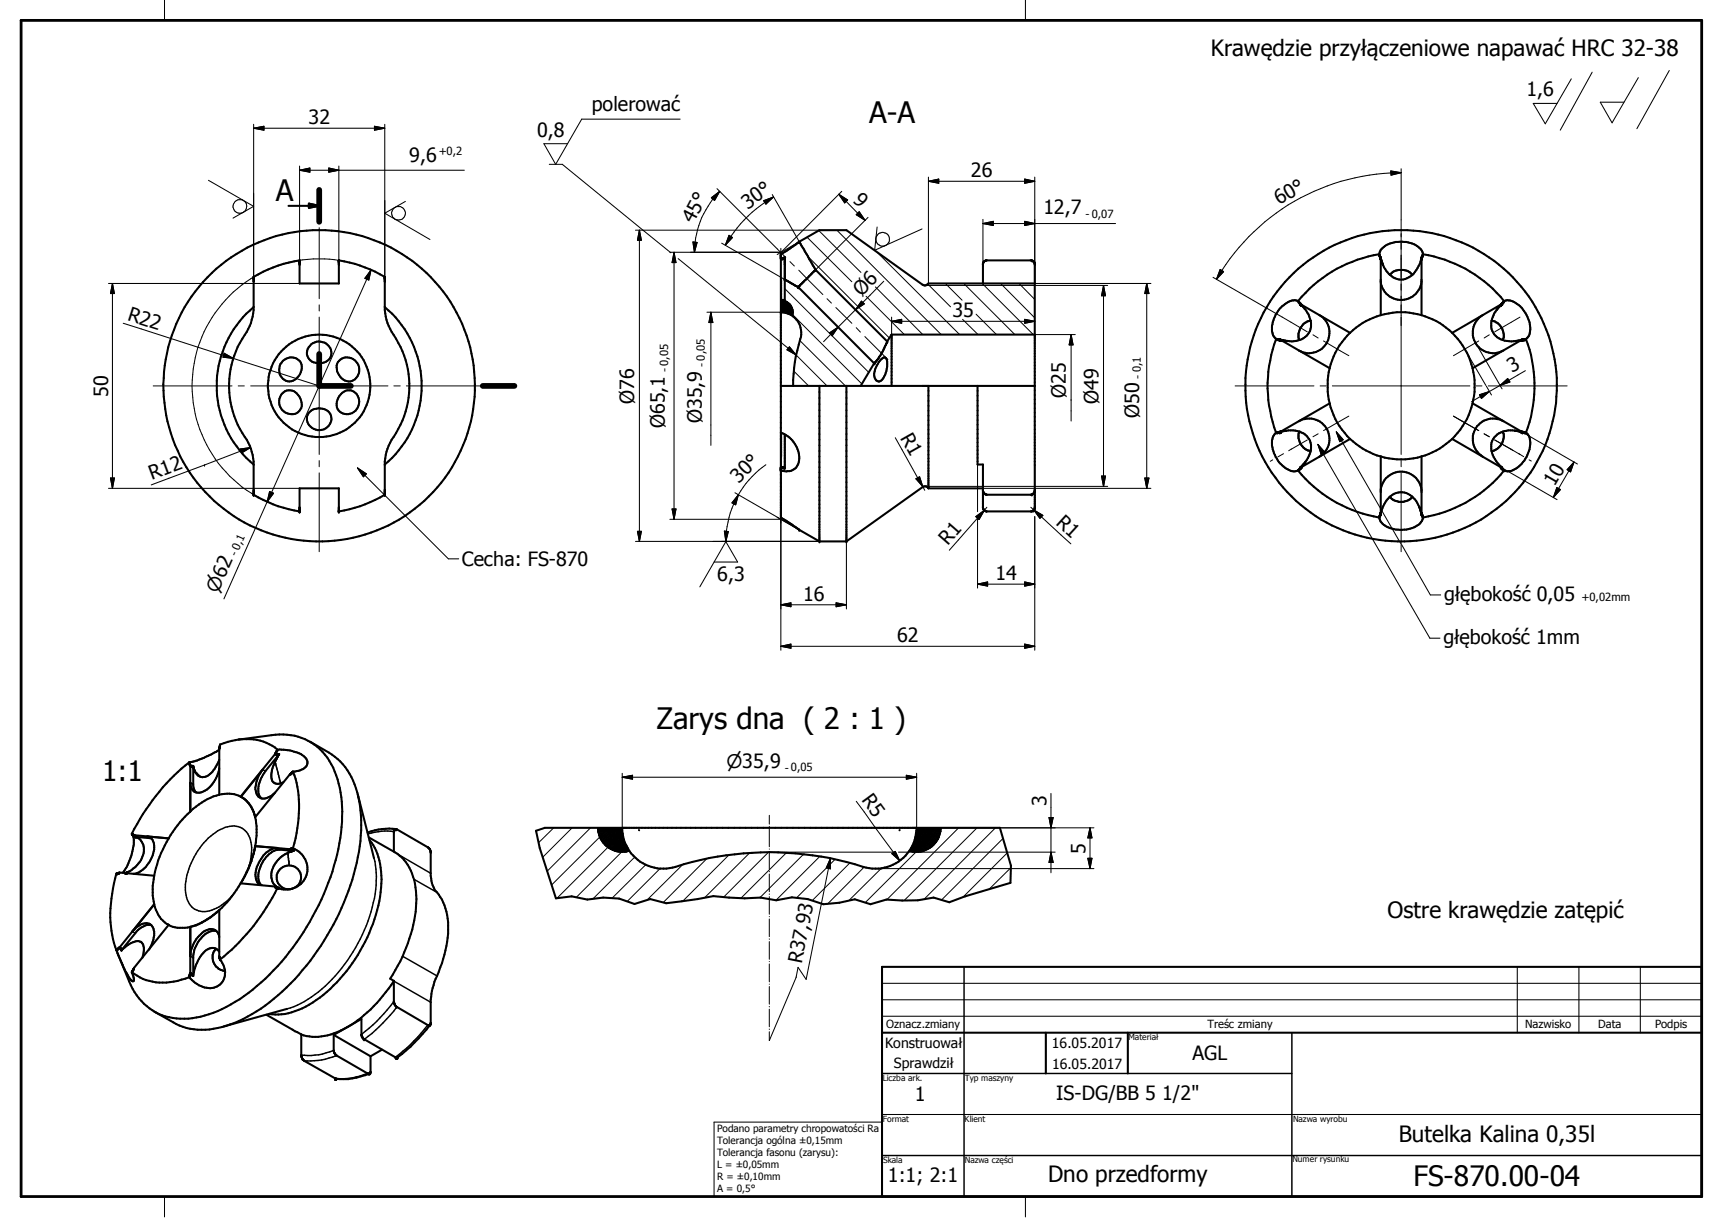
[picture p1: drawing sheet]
<svg xmlns="http://www.w3.org/2000/svg" width="297mm" height="210mm" viewBox="0 0 297 210" stroke-linecap="round" stroke-linejoin="round" font-family="sans-serif">
<g fill="none" stroke="#000" stroke-width=".35">
<path d="M49.7 35.5h5.3M53.3 35.1l1.7 .4-1.7 .3zM43.7 47.7a22.7 22.7 0 0 1 7.9-2.8v4h6.8v-4a22.5 22.5 0 0 1 7.9 2.8v5.7a9.1 9.1 0 0 0 2 5 15.6 15.6 0 0 1-.8 17.4l-.9 2.1-.3 1.6v5.8a22.4 22.4 0 0 1-7.9 2.8v-3.9h-6.8v3.9a20.9 20.9 0 0 1-7.9-2.8v-5.8a9.2 9.2 0 0 0-1.9-4.9 15.7 15.7 0 0 1 .7-17.4l.8-1.5 .4-2.3zM43.7 52.9a17.6 17.6 0 0 0 0 27.2M53.6 59.4a2.06 2.06 0 0 1 2.6-.2 2.06 2.06 0 0 1 .7 2.5 2.37 2.37 0 0 1-3.8-.1 1.8 1.8 0 0 1 .5-2.2zM66.3 52.9a17.6 17.6 0 0 1 0 27.2M134.7 48.2l-.1 5.6a3.6 3.6 0 0 1 3.4 4.6l-.5 2a22.4 22.4 0 0 0-.8 6.1M135.3 48.2l2.3 1.3M135.3 44.3v7.4h-.6M135.3 44.4l-.7 .2M137.6 49.5l13.1 13.1M137.8 41.7l3.5-2h4.6l13.3 9.4a.65 .65 0 0 0 .9-.2h18.3"/>
<path d="M137.8 41.7l2.8 4.8M137.8 41.7l-3.2 2.1v45.4l3.1 2.1 3.6 2M140.6 46.5l12.3 12.3M140.6 46.5l-3 3M152.9 58.8l-1.1 2.4-1.1 1.4M153.7 57.7h24.7M153.7 57.7l-.8 1.1M153.7 57.7v8.8M169.5 48.9v-3.5l.2-.4 .3-.1h7.9l.4 .3 .1 42.4-.4 .5h-8l-.5-.4v-7.6h-1v-13.6M169.8 45h.1M220 58.4l.8 .2 8.4 4.9M220 58.4a22.7 22.7 0 0 0 0 16.2"/>
<path d="M220.7 58.5v.1M223.8 51.9l.5 .5M223.8 51.9a2.17 2.17 0 0 0-2.5 .7 5 5 0 0 0-1.8 5.2l.5 .6M224.2 52.4l.1 .1M226 55.3l-.2-.4a5.6 5.6 0 0 0-1.7-2.5l8.6 5M226 55.3a2.24 2.24 0 0 0-1.7 1l-.4 1.1v.8l.1 .4M226 55.3a3 3 0 0 1-3.3 3.5l-1.3-.1-.8-.2M227.4 54.3a3.5 3.5 0 0 1 1.3 4.8 3.5 3.5 0 0 1-4.8 1.3M232.7 57.4a12.6 12.6 0 0 0-3.5 12.1M237.8 43.8l.2 .8M237.8 43.8v-.2a3 3 0 0 1 2.8-1.9 4.9 4.9 0 0 1 4.4 1.4l.3 .7M237.8 43.8a22.5 22.5 0 0 0-14 8.1"/>
<path d="M238 48.6a3.5 3.5 0 0 0 3.6 3.1 3.5 3.5 0 0 0 3.5-3.1M238 54.3a11.9 11.9 0 0 1 7.1 0M238 54.3a12.1 12.1 0 0 0-5.3 3.1M238 44.3v10M238 44.5l.1 .3a5 5 0 0 0 1.3 2.4 2.87 2.87 0 0 0 4.8-.7l.6-1 .3-1.2v10M239.6 47.4a2.05 2.05 0 0 1 1.5-.9l1.4 .2 .5 .2 .5 .5M245.1 54.3l.6 .2a11.7 11.7 0 0 1 4.7 2.9M245.2 44.1l-.1 .5M245.2 44.1h.1M245.3 43.8l-.1 .3M245.3 43.8a22.8 22.8 0 0 1 14 8.1M250.4 57.4a13 13 0 0 1 3.5 6.1"/>
<path d="M255.6 54.3a3.5 3.5 0 0 0-1.2 4.8 3.5 3.5 0 0 0 4.8 1.3M257.1 55.3a2.51 2.51 0 0 1 2 3.3M258.7 52.5l-8.3 4.9M258.9 52.4l-.2 .1M258.9 52.3l-.1 .1M259.3 51.9l-1.2 1.4a4 4 0 0 0-.8 3.7 3.8 3.8 0 0 0 4.4 1.7l.8-.2-.2 .1M259.3 51.9l.4-.1a3.8 3.8 0 0 1 3.4 2.4 4.5 4.5 0 0 1 .5 3.6l-.5 .6M263.1 58.4l-.8 .2-8.4 4.9M263.1 58.4a22.7 22.7 0 0 1 0 16.2M48.6 67.9a1.88 1.88 0 0 1 3.2 .8 1.82 1.82 0 0 1-.4 2.4 1.82 1.82 0 0 1-2.5-.2 2.12 2.12 0 0 1-.3-3zM48.8 62.2a1.89 1.89 0 0 1 2.7-.1 1.89 1.89 0 0 1 0 2.7 1.81 1.81 0 0 1-2.2 .8 1.81 1.81 0 0 1-1.1-2.1 1.7 1.7 0 0 1 .6-1.3zM53.4 71a2.45 2.45 0 0 1 3.5 .3 2.06 2.06 0 0 1-1.8 2.8 2.06 2.06 0 0 1-2.1-2.6z"/>
<path d="M58.2 62.4a2.08 2.08 0 0 1 3.4 .2 2.08 2.08 0 0 1-1.2 3.1 2.43 2.43 0 0 1-2.2-3.3zM58.8 67.9a1.82 1.82 0 0 1 2.3-.3 1.82 1.82 0 0 1 .7 2.3 1.93 1.93 0 0 1-1.9 1.5 1.93 1.93 0 0 1-1.9-1.6l.2-1zM134.6 66.5h43.8M134.6 75.6h.1M134.6 74.6a4.4 4.4 0 0 1 2.9 5.6 2.3 2.3 0 0 1-2.9 .9M134.7 74.6v4.1M135.3 74.9v5.7l-.7-.1M141.3 66.5v26.8M145.9 66.5v26.8M150.7 62.6l-2.3 3.9M151.8 62l.3-.2a.52 .52 0 0 1 .6-.1 .52 .52 0 0 1 .2 .6 3.8 3.8 0 0 1-1.1 3.4h-.2a1.21 1.21 0 0 1-.8-1.7l.4-1zM160.1 66.5v17.7"/>
<path d="M220 74.6l-.5 .6a4.9 4.9 0 0 0 1 4.5 3.7 3.7 0 0 0 2.9 1.5l.4-.1M220.4 74.5h.1M220.8 74.4l-.2 .1a4.7 4.7 0 0 1 4.7 .6 3.3 3.3 0 0 1 0 4.1l-1.2 1.4h.1M220.8 74.4l-.8 .2M223.9 72.6a3.5 3.5 0 0 1 4.8 1.3 3.5 3.5 0 0 1-1.3 4.8M224 74.4l-.1 .4v.8a2.69 2.69 0 0 0 2.1 2.1M229.2 69.5a12.2 12.2 0 0 0 3.5 6.1M229.2 69.5l-8.4 4.9M232.7 75.6a12.5 12.5 0 0 0 5.3 3.1M232.7 75.6l-8.4 4.9M238 78.7v9.9a4.4 4.4 0 0 1 3-3.7 3.5 3.5 0 0 1 3.8 2.6l.3 1.1M238 78.7a11.9 11.9 0 0 0 7.1 0"/>
<path d="M245.1 78.7v9.9M250.4 75.6l8.4 4.9 .5 .6M250.4 75.6l-.6 .5a12 12 0 0 1-4.7 2.6M253.9 69.5a12.3 12.3 0 0 1-3.5 6.1M253.9 63.5a12.3 12.3 0 0 1 0 6M253.9 69.5l8.4 4.9M259.1 74.4a2.55 2.55 0 0 1-1.2 3.1l-.8 .2M259.2 72.6a3.5 3.5 0 0 0-4.8 1.3 3.5 3.5 0 0 0 1.2 4.8M262.3 74.4l.2 .1M263.1 74.6a1.85 1.85 0 0 1 .7 1.9 5.2 5.2 0 0 1-3.5 4.7h-.4l-.6-.1M263.1 74.6l-1.6-.3a4.1 4.1 0 0 0-3.9 1.1 3.5 3.5 0 0 0 .5 4.4l.9 .8M141.3 93.3h4.6"/>
<path d="M160.1 84.2h9.4M160.1 84.2a.65 .65 0 0 0-1.1-.3l-13.1 9.4M169.5 84.7l.3 .4 .3 .2h7.7l.3-.2 .3-.4M169.9 88.1h.1M223.8 81.1a23.1 23.1 0 0 0 14 8.1M224.3 80.6h-.1M224.3 80.5l-.1 .1M224.3 80.5l-.5 .6M237.8 89.2a2.48 2.48 0 0 0 1.8 1.8 5.5 5.5 0 0 0 4.9-.5l.6-.8 .2-.5M238 88.4l-.2 .8M238 84.5a3.5 3.5 0 0 1 3.6-3.2 3.5 3.5 0 0 1 3.5 3.2M239.6 85.6a2.42 2.42 0 0 0 1.5 .9h.9l.4-.1a1.88 1.88 0 0 0 1.1-.8"/>
<path d="M245.1 88.4l.2 .8M258.8 80.5l.1 .1M259.3 81.1a23.1 23.1 0 0 1-14 8.1M32.6 131.4l.2 .5v8M32.6 131.4a37 37 0 0 0-9.9 12.3M32.8 139.9a20.8 20.8 0 0 0-6.2 11M32.8 132h.5v3.4l.2 .8 .3 .4M33.6 132.8v.1M37.8 136.9a10.8 10.8 0 0 0-5 3M37.8 136.9a5.3 5.3 0 0 1 3.7 .4M37.8 132.4a5.3 5.3 0 0 1-3.2 4.2 1.43 1.43 0 0 1-1.8-1.7M37.8 130.9a4.9 4.9 0 0 1-2.5 3 1.78 1.78 0 0 1-1.9-1.5l-.1-.2"/>
<path d="M37.8 129.2l-1.7 .9a12.3 12.3 0 0 1-3.5 1.3M41.1 127.5l5.7-.8a9.7 9.7 0 0 1 11.2 6.9 24.2 24.2 0 0 1 .1 13.7 44 44 0 0 1-15.3 23.8 21.1 21.1 0 0 1-10.3 4.5 9.8 9.8 0 0 1-10.2-6.5l-2-4.8M41.5 137.3l.8 .5 .6 .6M41.5 137.3l3.8-4.7a4.9 4.9 0 0 0-1.1 4 1.28 1.28 0 0 0 .8 1M41.6 137.4l.4 .2M42.2 137.8l1.1 1.3M43 138.7l.7 1.2M43.6 139.5l.1 .4M43.7 139.9a10.7 10.7 0 0 1 .3 5.9M43.7 139.9l.3 .9M47.4 136.6a3 3 0 0 1-2.4 1M47.5 129.9l-6 7.4"/>
<path d="M47.5 129.9l.6 .1M47.8 129.2l-.3 .7M47.8 129.2a9 9 0 0 0-9.2-1.1l-.7 .2-.1 .6v8M47.8 129.2h.8a6.8 6.8 0 0 1 3.8 1.1 1.26 1.26 0 0 1 .6 1.3 1.26 1.26 0 0 1-1 1l-.5 .2-1 .2M47.9 130.3h.1M48.1 130l-.4 .8a5.9 5.9 0 0 0-.8 3.6 1.25 1.25 0 0 0 1.9 .4M48.1 130l-2.3 2.9a5.2 5.2 0 0 0-1.1 4.1l.3 .6M50.5 133l-.5 .4-6 7.4M50.5 133a20.4 20.4 0 0 1 .3 12.3l-.3 .9M53.4 127.8l3.3 1.9a11.5 11.5 0 0 1 5.2 8.4 26.2 26.2 0 0 1-.4 10.6 42.9 42.9 0 0 1-16.5 25.1 18.2 18.2 0 0 1-10.9 3.7l-1.9-.3-1.3-.5-4.3-2.4M61.7 136.9l2.8 11M22.7 143.7l.7 .5"/>
<path d="M22.7 143.7l.2 .3a6.4 6.4 0 0 1-.5 4.1l-.5 1.3-.8 1M23.1 143.9l6 .6M23.4 144.2a2.53 2.53 0 0 1 1 3.8 5.3 5.3 0 0 1-2.4 2.3l-.4 .2M23.4 144.2l2.7 .3M25.4 144.1a1.46 1.46 0 0 1 1.2 1.7 5.2 5.2 0 0 1-3.3 4.8h-.3M26.1 159.4a2.65 2.65 0 0 1 .2 2.9l-.6 1.4M26.1 159.4a3.1 3.1 0 0 0-2.8 1.4l-2.3 2.9M26.6 155.8a5.2 5.2 0 0 0 2.5 3.6M26.6 150.9a11 11 0 0 0 0 4.9M26.6 155.9l-3.8 4.6 .8-.7a1.98 1.98 0 0 1 2.5-.4M26.6 150.9l-6-.5-.5 .1a21.8 21.8 0 0 0-.5 12l.5 1.2M26.6 155.8l-6 7.5"/>
<path d="M29 159.3h.1M29.1 159.4l.3 .2a5.5 5.5 0 0 0 3.9 0M29.1 159.4l-6 7.4-.4 .7M32.8 159.7v8l-.2 .7M37.8 156.8a11.9 11.9 0 0 1-4.5 2.8M37.8 156.9a13.5 13.5 0 0 1-5 2.9M37.8 156.8v8.1l.1 .5M41.5 152.2a20.9 20.9 0 0 1-3.7 4.6M41.5 152.2l6 .6M43.5 147.7l-.7 2-1.3 2.5M43.7 147.1l-.9 2.6-1.3 2.5M44 145.8l-.3 1.3"/>
<path d="M44 145.8h.1M44 145.8l6 .5M44 145.8l3.8 .3a4.2 4.2 0 0 0-3.4 3 2.65 2.65 0 0 0 .3 3.3l.4 .1M45 152.5a2.65 2.65 0 0 1-.2-2.8 4.3 4.3 0 0 1 3.2-3.3l2.6 .2-.6 .2a4.9 4.9 0 0 0-3.2 4.4l.1 .5a1.96 1.96 0 0 0 .8 1.2M47.5 152.8l.4 .2M47.5 152.8l.2 .1M47.7 152.9l.4 .2zM50 146.3l.6 .3M50 153.2l-.4 .1a3.1 3.1 0 0 1-1.8-.3 35.3 35.3 0 0 1-9.9 12.4M50.4 146.5v.1M50.4 146.7h.1M50.5 146.2l-.5 .1"/>
<path d="M50.5 146.2a3.7 3.7 0 0 1 2.5 3.7 3.7 3.7 0 0 1-3 3.3M63.6 144.3l4.5 2.6a7.8 7.8 0 0 1 3.4 5.4 21 21 0 0 1-1.5 11l-1 2.4-1.7 3 .6 .3M63.7 144.8a11 11 0 0 1 2 8.2 27.9 27.9 0 0 1-11.8 19.8 11.1 11.1 0 0 1-7.5 2M67.9 146.8v-3.6l.1-.3h.3l5.5 3.1 .3 .3 .1 .4v4.3a4.8 4.8 0 0 0 1.4 3.2 9.2 9.2 0 0 1 1.7 4.7 22.1 22.1 0 0 1-2.4 10.3l-.4 1.6-.3 1.5v4.3M68.2 142.9a10.6 10.6 0 0 0-4.8 .6M92.4 143.2l1.5-.5h78.5l1.9 6.5-.1 2.9-7.8 2.4-2.7 1-2.8-.8-2.7 .5h-2.7l-2.7-.2-2.7 .8-2.7-.8-2.7 .6-2.8 .2-2.7-.9-2.7-.3-2.7 .6-2.7-.5-2.7 .1-5.4-.4-2.7 .5-5.5 .8-2.7-.8-2.7 .9-2.7-.9-2.7-.2-2.7 .3-2.8-.5-2.7 .3-2.8-8.7zM107.3 142.7a7.1 7.1 0 0 0 9.2 6.7 53.5 53.5 0 0 1 32.8 .1 7.1 7.1 0 0 0 8.7-6.8M110.1 143l.1 .1M155.1 143v.1M20.1 163.7l.2-.2a.28 .28 0 0 1 .3-.2 .28 .28 0 0 1 .3 .2l.1 .2M20.1 163.7l.2 .6M20.3 164.3l1.1 2.6a5.5 5.5 0 0 0 1.5 2.2l.2-.1v-.4l-.4-1.1"/>
<path d="M21 163.7a4.8 4.8 0 0 1 2.9-1.5 1.37 1.37 0 0 1 .9 1.9l-.2 1M22.7 167.5a9.3 9.3 0 0 0 9.3 1.2l.6-.3M23 167h.1M32.8 167.8h.1M32.8 167.7l.5 .5M37.3 163.5a2.19 2.19 0 0 0 .5 3.5l1 .3M37.3 160.4a3.2 3.2 0 0 0-3 1.7 4.7 4.7 0 0 0-1 2.6v3.5M37.8 161.5a1.48 1.48 0 0 0-.9-1.3 1.48 1.48 0 0 0-1.5 .2 5.7 5.7 0 0 0-2.6 4.4M37.8 164a1.49 1.49 0 0 0-2.5-.1 7.1 7.1 0 0 0-2 4.3M37.8 164.9v.1M37.9 165.4a3 3 0 0 1-.5 4.6 3.9 3.9 0 0 1-4.3-1.1l-.5-.5M45.9 174.9l6 3.4"/>
<path d="M49.5 173.9l-11 3M51.9 178.3v3.7l.3 .5 .2 .3 5.4 3.1a10.8 10.8 0 0 0 5.9-.9M57.5 178.4v2.7l.2 .6 5.7 3.3h.3M57.5 178.4l6.4 3.6M67.9 169v3.7l.2 .6 .3 .2 5.3 3.2h.4l.1-.1M67.9 169a24.3 24.3 0 0 1-5.1 5.9l-.6 .5a25.3 25.3 0 0 1-4.7 3M74.2 176.6a26.5 26.5 0 0 1-5.7 5.6l-.2 .1-5.5-3.2-.3-.3-.2-.4v-2.8l-2.4 1.4a9.6 9.6 0 0 1-8 1.3M152.1 166.6h141.3v39.6h-141.3zM152.1 178h141.3M180.3 178v7M194.4 178v7M57.8 181.7h.1"/>
<path d="M63.9 182v2.7l-.2 .3M65.9 180.9l-2 1.1M68.5 182.2v.1"/>
<circle cx="55" cy="66.5" r="26.8"/>
<circle cx="55" cy="66.5" r="8.8"/>
<circle cx="241.6" cy="66.5" r="26.8"/>
<circle cx="49.8" cy="151.2" r="2.09"/>
</g>
<g fill="#000">
<circle cx="43.7" cy="47.7" r=".18"/>
<circle cx="43.7" cy="47.8" r=".18"/>
<circle cx="43.7" cy="47.9" r=".18"/>
<circle cx="51.6" cy="45" r=".18"/>
<circle cx="51.6" cy="45.2" r=".18"/>
<circle cx="51.6" cy="45.5" r=".18"/>
<circle cx="51.6" cy="45.1" r=".18"/>
<circle cx="51.6" cy="44.9" r=".18"/>
<circle cx="58.4" cy="45.2" r=".18"/>
<circle cx="58.4" cy="44.9" r=".18"/>
<circle cx="58.4" cy="45" r=".18"/>
<circle cx="58.4" cy="45.1" r=".18"/>
<circle cx="58.4" cy="45.5" r=".18"/>
<circle cx="66.3" cy="47.8" r=".18"/>
<circle cx="66.3" cy="47.9" r=".18"/>
<circle cx="66.3" cy="47.7" r=".18"/>
<circle cx="134.6" cy="44.4" r=".18"/>
<circle cx="134.6" cy="44.1" r=".18"/>
<circle cx="134.6" cy="44.3" r=".18"/>
<circle cx="134.6" cy="44.2" r=".18"/>
<circle cx="134.6" cy="43.9" r=".18"/>
<circle cx="134.6" cy="53.8" r=".18"/>
<circle cx="134.6" cy="44" r=".18"/>
<circle cx="134.7" cy="44.6" r=".18"/>
<circle cx="134.8" cy="44.6" r=".18"/>
<circle cx="134.9" cy="44.5" r=".18"/>
<circle cx="135" cy="44.5" r=".18"/>
<circle cx="135.3" cy="48.2" r=".18"/>
<circle cx="135.3" cy="48.1" r=".18"/>
<circle cx="137.6" cy="49.5" r=".18"/>
<circle cx="137.7" cy="49.4" r=".18"/>
<circle cx="137.7" cy="41.7" r=".18"/>
<circle cx="137.8" cy="41.7" r=".18"/>
<circle cx="140.6" cy="46.5" r=".18"/>
<circle cx="152.9" cy="58.9" r=".18"/>
<circle cx="169.5" cy="45.5" r=".18"/>
<circle cx="178" cy="44.9" r=".18"/>
<circle cx="178.3" cy="45.1" r=".18"/>
<circle cx="178.4" cy="45.5" r=".18"/>
<circle cx="220.1" cy="58.5" r=".18"/>
<circle cx="220.4" cy="58.5" r=".18"/>
<circle cx="220.6" cy="58.5" r=".18"/>
<circle cx="220.7" cy="58.5" r=".18"/>
<circle cx="220.7" cy="58.6" r=".18"/>
<circle cx="220.8" cy="58.6" r=".18"/>
<circle cx="223.9" cy="52" r=".18"/>
<circle cx="224" cy="52.1" r=".18"/>
<circle cx="224.1" cy="52.2" r=".18"/>
<circle cx="224.1" cy="52.4" r=".18"/>
<circle cx="224.2" cy="52.4" r=".18"/>
<circle cx="224.3" cy="52.5" r=".18"/>
<circle cx="237.8" cy="43.9" r=".18"/>
<circle cx="237.8" cy="44.1" r=".18"/>
<circle cx="237.8" cy="44" r=".18"/>
<circle cx="237.9" cy="44.3" r=".18"/>
<circle cx="238" cy="44.4" r=".18"/>
<circle cx="238" cy="44.5" r=".18"/>
<circle cx="238" cy="44.6" r=".18"/>
<circle cx="245.1" cy="44.5" r=".18"/>
<circle cx="245.1" cy="44.4" r=".18"/>
<circle cx="245.1" cy="44.6" r=".18"/>
<circle cx="245.2" cy="44.2" r=".18"/>
<circle cx="245.2" cy="44.1" r=".18"/>
<circle cx="245.3" cy="43.9" r=".18"/>
<circle cx="258.7" cy="52.5" r=".18"/>
<circle cx="258.8" cy="52.5" r=".18"/>
<circle cx="258.9" cy="52.4" r=".18"/>
<circle cx="258.9" cy="52.3" r=".18"/>
<circle cx="259" cy="52.4" r=".18"/>
<circle cx="259" cy="52.2" r=".18"/>
<circle cx="259.1" cy="52.1" r=".18"/>
<circle cx="259.2" cy="52" r=".18"/>
<circle cx="259.3" cy="51.9" r=".18"/>
<circle cx="262.3" cy="58.6" r=".18"/>
<circle cx="262.4" cy="58.5" r=".18"/>
<circle cx="262.5" cy="58.5" r=".18"/>
<circle cx="262.5" cy="58.6" r=".18"/>
<circle cx="262.6" cy="58.5" r=".18"/>
<circle cx="262.7" cy="58.5" r=".18"/>
<circle cx="262.8" cy="58.5" r=".18"/>
<circle cx="262.9" cy="58.5" r=".18"/>
<circle cx="263.1" cy="58.4" r=".18"/>
<circle cx="150.7" cy="62.6" r=".18"/>
<circle cx="150.8" cy="62.5" r=".18"/>
<circle cx="220.1" cy="74.5" r=".18"/>
<circle cx="220.3" cy="74.5" r=".18"/>
<circle cx="220.4" cy="74.5" r=".18"/>
<circle cx="220.6" cy="74.4" r=".18"/>
<circle cx="220.6" cy="74.5" r=".18"/>
<circle cx="220.7" cy="74.5" r=".18"/>
<circle cx="220.7" cy="74.4" r=".18"/>
<circle cx="220.8" cy="74.4" r=".18"/>
<circle cx="225" cy="79.7" r=".18"/>
<circle cx="262.3" cy="74.4" r=".18"/>
<circle cx="262.4" cy="74.4" r=".18"/>
<circle cx="262.4" cy="74.5" r=".18"/>
<circle cx="262.5" cy="74.4" r=".18"/>
<circle cx="262.5" cy="74.5" r=".18"/>
<circle cx="262.7" cy="74.5" r=".18"/>
<circle cx="262.8" cy="74.5" r=".18"/>
<circle cx="262.9" cy="74.5" r=".18"/>
<circle cx="43.7" cy="85.3" r=".18"/>
<circle cx="43.7" cy="85" r=".18"/>
<circle cx="43.7" cy="85.1" r=".18"/>
<circle cx="43.7" cy="85.2" r=".18"/>
<circle cx="51.6" cy="88.1" r=".18"/>
<circle cx="51.6" cy="88" r=".18"/>
<circle cx="51.6" cy="87.9" r=".18"/>
<circle cx="58.4" cy="88.1" r=".18"/>
<circle cx="58.4" cy="88" r=".18"/>
<circle cx="58.4" cy="87.9" r=".18"/>
<circle cx="66.3" cy="85.3" r=".18"/>
<circle cx="66.3" cy="85" r=".18"/>
<circle cx="66.3" cy="85.2" r=".18"/>
<circle cx="66.3" cy="85.1" r=".18"/>
<circle cx="134.6" cy="80.9" r=".18"/>
<circle cx="134.6" cy="80.7" r=".18"/>
<circle cx="134.6" cy="80.5" r=".18"/>
<circle cx="134.6" cy="80.8" r=".18"/>
<circle cx="134.6" cy="80.6" r=".18"/>
<circle cx="134.6" cy="81.1" r=".18"/>
<circle cx="134.6" cy="81" r=".18"/>
<circle cx="134.7" cy="80.5" r=".18"/>
<circle cx="134.8" cy="80.5" r=".18"/>
<circle cx="134.9" cy="80.5" r=".18"/>
<circle cx="135" cy="80.5" r=".18"/>
<circle cx="135.1" cy="80.6" r=".18"/>
<circle cx="135.2" cy="80.6" r=".18"/>
<circle cx="135.3" cy="80.6" r=".18"/>
<circle cx="137.8" cy="91.3" r=".18"/>
<circle cx="141.3" cy="93.3" r=".18"/>
<circle cx="145.9" cy="93.3" r=".18"/>
<circle cx="177.9" cy="85.2" r=".18"/>
<circle cx="178.1" cy="88" r=".18"/>
<circle cx="224" cy="80.9" r=".18"/>
<circle cx="224.1" cy="80.8" r=".18"/>
<circle cx="224.1" cy="80.6" r=".18"/>
<circle cx="224.2" cy="80.6" r=".18"/>
<circle cx="224.3" cy="80.5" r=".18"/>
<circle cx="224.4" cy="80.3" r=".18"/>
<circle cx="237.8" cy="89" r=".18"/>
<circle cx="237.9" cy="88.8" r=".18"/>
<circle cx="237.9" cy="88.7" r=".18"/>
<circle cx="238" cy="88.6" r=".18"/>
<circle cx="238" cy="88.4" r=".18"/>
<circle cx="238" cy="88.5" r=".18"/>
<circle cx="245.1" cy="88.4" r=".18"/>
<circle cx="245.1" cy="88.5" r=".18"/>
<circle cx="245.1" cy="88.6" r=".18"/>
<circle cx="245.2" cy="88.8" r=".18"/>
<circle cx="245.2" cy="88.7" r=".18"/>
<circle cx="245.2" cy="88.9" r=".18"/>
<circle cx="245.3" cy="89" r=".18"/>
<circle cx="258.7" cy="80.5" r=".18"/>
<circle cx="258.8" cy="80.5" r=".18"/>
<circle cx="258.9" cy="80.6" r=".18"/>
<circle cx="258.9" cy="80.7" r=".18"/>
<circle cx="259" cy="80.8" r=".18"/>
<circle cx="259" cy="80.6" r=".18"/>
<circle cx="259.2" cy="81" r=".18"/>
<circle cx="259.3" cy="81.1" r=".18"/>
<circle cx="32.6" cy="131.4" r=".18"/>
<circle cx="32.7" cy="131.6" r=".18"/>
<circle cx="32.7" cy="131.5" r=".18"/>
<circle cx="32.7" cy="131.7" r=".18"/>
<circle cx="32.8" cy="131.8" r=".18"/>
<circle cx="32.8" cy="131.9" r=".18"/>
<circle cx="32.8" cy="132" r=".18"/>
<circle cx="32.9" cy="132" r=".18"/>
<circle cx="33" cy="132" r=".18"/>
<circle cx="33.1" cy="132" r=".18"/>
<circle cx="33.2" cy="132" r=".18"/>
<circle cx="33.5" cy="132.6" r=".18"/>
<circle cx="33.5" cy="132.7" r=".18"/>
<circle cx="33.6" cy="132.9" r=".18"/>
<circle cx="37.8" cy="128.9" r=".18"/>
<circle cx="37.8" cy="128.8" r=".18"/>
<circle cx="37.9" cy="128.7" r=".18"/>
<circle cx="37.9" cy="128.3" r=".18"/>
<circle cx="37.9" cy="128.4" r=".18"/>
<circle cx="47.5" cy="129.9" r=".18"/>
<circle cx="47.6" cy="129.7" r=".18"/>
<circle cx="47.6" cy="129.6" r=".18"/>
<circle cx="47.7" cy="130" r=".18"/>
<circle cx="47.7" cy="129.4" r=".18"/>
<circle cx="47.8" cy="130" r=".18"/>
<circle cx="47.8" cy="129.3" r=".18"/>
<circle cx="47.8" cy="129.2" r=".18"/>
<circle cx="47.9" cy="130" r=".18"/>
<circle cx="48" cy="130" r=".18"/>
<circle cx="50.1" cy="133.3" r=".18"/>
<circle cx="50.2" cy="133.2" r=".18"/>
<circle cx="50.3" cy="133.1" r=".18"/>
<circle cx="50.4" cy="133.1" r=".18"/>
<circle cx="50.5" cy="133" r=".18"/>
<circle cx="20.1" cy="150.5" r=".18"/>
<circle cx="20.2" cy="150.5" r=".18"/>
<circle cx="20.4" cy="150.5" r=".18"/>
<circle cx="20.5" cy="150.4" r=".18"/>
<circle cx="21.6" cy="150.5" r=".18"/>
<circle cx="21.7" cy="150.5" r=".18"/>
<circle cx="21.8" cy="150.4" r=".18"/>
<circle cx="21.9" cy="150.4" r=".18"/>
<circle cx="21.9" cy="150.3" r=".18"/>
<circle cx="22.7" cy="143.7" r=".18"/>
<circle cx="22.8" cy="143.7" r=".18"/>
<circle cx="22.9" cy="143.8" r=".18"/>
<circle cx="23" cy="143.8" r=".18"/>
<circle cx="23.1" cy="143.9" r=".18"/>
<circle cx="23.2" cy="144" r=".18"/>
<circle cx="23.3" cy="144.1" r=".18"/>
<circle cx="23.4" cy="144.1" r=".18"/>
<circle cx="23.4" cy="144.2" r=".18"/>
<circle cx="47.5" cy="152.8" r=".18"/>
<circle cx="47.6" cy="152.9" r=".18"/>
<circle cx="47.7" cy="152.9" r=".18"/>
<circle cx="47.8" cy="152.9" r=".18"/>
<circle cx="47.8" cy="153" r=".18"/>
<circle cx="48" cy="153" r=".18"/>
<circle cx="50" cy="146.3" r=".18"/>
<circle cx="50.1" cy="146.3" r=".18"/>
<circle cx="50.1" cy="146.4" r=".18"/>
<circle cx="50.2" cy="146.3" r=".18"/>
<circle cx="50.2" cy="146.5" r=".18"/>
<circle cx="50.3" cy="146.2" r=".18"/>
<circle cx="50.3" cy="146.5" r=".18"/>
<circle cx="50.4" cy="146.2" r=".18"/>
<circle cx="50.4" cy="146.5" r=".18"/>
<circle cx="50.5" cy="146.2" r=".18"/>
<circle cx="67.9" cy="143.2" r=".18"/>
<circle cx="67.9" cy="143.3" r=".18"/>
<circle cx="68" cy="143" r=".18"/>
<circle cx="68.1" cy="142.9" r=".18"/>
<circle cx="68.2" cy="142.9" r=".18"/>
<circle cx="68.4" cy="142.9" r=".18"/>
<circle cx="107.3" cy="142.7" r=".18"/>
<circle cx="20.1" cy="163.7" r=".18"/>
<circle cx="20.2" cy="163.6" r=".18"/>
<circle cx="20.3" cy="163.5" r=".18"/>
<circle cx="20.4" cy="163.4" r=".18"/>
<circle cx="20.5" cy="163.3" r=".18"/>
<circle cx="20.6" cy="163.3" r=".18"/>
<circle cx="20.7" cy="163.3" r=".18"/>
<circle cx="20.8" cy="163.4" r=".18"/>
<circle cx="20.9" cy="163.5" r=".18"/>
<circle cx="20.9" cy="163.6" r=".18"/>
<circle cx="21" cy="163.7" r=".18"/>
<circle cx="22.7" cy="167.5" r=".18"/>
<circle cx="22.8" cy="167.4" r=".18"/>
<circle cx="22.9" cy="167.1" r=".18"/>
<circle cx="23" cy="167" r=".18"/>
<circle cx="23.1" cy="166.9" r=".18"/>
<circle cx="32.6" cy="168.3" r=".18"/>
<circle cx="32.7" cy="168.3" r=".18"/>
<circle cx="32.7" cy="168.2" r=".18"/>
<circle cx="32.7" cy="168.1" r=".18"/>
<circle cx="32.7" cy="168" r=".18"/>
<circle cx="32.7" cy="167.9" r=".18"/>
<circle cx="32.8" cy="167.8" r=".18"/>
<circle cx="32.8" cy="167.7" r=".18"/>
<circle cx="32.9" cy="167.8" r=".18"/>
<circle cx="33" cy="167.8" r=".18"/>
<circle cx="33.1" cy="167.9" r=".18"/>
<circle cx="33.2" cy="168" r=".18"/>
<circle cx="37.8" cy="164.8" r=".18"/>
<circle cx="37.8" cy="164.9" r=".18"/>
<circle cx="37.8" cy="165" r=".18"/>
<circle cx="37.9" cy="165.1" r=".18"/>
<circle cx="37.9" cy="165.2" r=".18"/>
<circle cx="37.9" cy="165.3" r=".18"/>
<circle cx="62.4" cy="178.5" r=".18"/>
<circle cx="62.4" cy="178.6" r=".18"/>
<circle cx="62.7" cy="179" r=".18"/>
<circle cx="62.8" cy="179.1" r=".18"/>
<circle cx="68.4" cy="173.5" r=".18"/>
<circle cx="73.8" cy="176.7" r=".18"/>
<circle cx="74" cy="176.7" r=".18"/>
<circle cx="74.1" cy="176.7" r=".18"/>
<circle cx="74.2" cy="176.5" r=".18"/>
<circle cx="74.2" cy="176.3" r=".18"/>
<circle cx="51.9" cy="181.8" r=".18"/>
<circle cx="52.1" cy="182.4" r=".18"/>
<circle cx="57.8" cy="185.9" r=".18"/>
<circle cx="57.9" cy="185.9" r=".18"/>
<circle cx="57.9" cy="181.8" r=".18"/>
<circle cx="58" cy="185.9" r=".18"/>
<circle cx="63.6" cy="185" r=".18"/>
<circle cx="63.7" cy="185" r=".18"/>
<circle cx="63.8" cy="185" r=".18"/>
<circle cx="63.8" cy="184.9" r=".18"/>
<circle cx="63.9" cy="184.7" r=".18"/>
<circle cx="68.2" cy="182.2" r=".18"/>
<circle cx="68.3" cy="182.3" r=".18"/>
<circle cx="68.4" cy="182.3" r=".18"/>
<circle cx="68.5" cy="182.3" r=".18"/>
<circle cx="68.5" cy="182.2" r=".18"/>
</g>
<g fill="none" stroke="#000" stroke-width=".25">
<path d="M135 51.7v2.1M32.8 134.9l.5 .2M33.6 132.9l.6 .7M34.2 133.6h.1M34.2 133.6l.3 .3M45.3 132.6l.5 .3M47.4 131.2l1 3.8M25.4 144.1l.4 .3M42.8 149.6a7.5 7.5 0 0 0-.1-5.9 3.2 3.2 0 0 0-4.3-.9 11.6 11.6 0 0 0-6 7.5 6.1 6.1 0 0 0 .7 6 3.6 3.6 0 0 0 4.2 .2l1.7-1.1 1.2-1.2M47.8 146.1l.5 .3M49.6 147l.3 2.1M64.5 147.9a18.2 18.2 0 0 1-.8 10 27.4 27.4 0 0 1-11.2 14.7l-1.8 .9-1.2 .4"/>
<path d="M67.9 143.3a10.5 10.5 0 0 0-4.5 .4M68.6 147.2l5.6 3.3M71.3 151.5l4.1 2.3M22.8 160.5l.5 .3M32.8 164.8l.5 .3M67.9 169.1l6.3 3.6M67.9 172.6a29.1 29.1 0 0 1-5.6 5.7M68.4 173.5a28.9 28.9 0 0 1-5.6 5.6M69.4 164.8l6 3.4M73.7 176.7a30.5 30.5 0 0 1-5.5 5.5M166.2 166.6v39.6M222.7 178v28.2"/>
<path d="M57.5 181a10.5 10.5 0 0 1-5.6 .8M58 181.9a11.7 11.7 0 0 1-5.6 .9M63.4 185a11 11 0 0 1-5.6 .8M152.1 199.1h141.3M152.1 185h70.6"/>
</g>
<g fill="#000">
<path d="M43.7 22.1l1.8-.3v.6zM53.3 35.1l1.7 .4-1.7 .3zM51.6 29.3l1.8-.3v.7zM56.7 29l1.7 .3-1.7 .4zM64.6 21.8l1.7 .3-1.7 .3zM122.6 34.1l1.5-1.1-.9 1.5zM131.7 34.6l1.6-.6-1.3 1.2zM144.6 33.5l1.5 1-.5 .5zM148.1 36.5l1 1.5-1.5-1zM160.1 31.2l1.7-.3v.7zM169.5 38.5l1.7-.4v.8zM176.7 38.1l1.7 .4-1.7 .4z"/>
<path d="M176.7 30.9l1.7 .3-1.7 .4zM239.8 29.5l1.8 .3-1.8 .4zM19.4 48.9l.3 1.7h-.7zM64 46.5l-.4 1.8-.7-.3zM110.2 39.7l.4 1.7h-.7zM116.2 43.5l.3 1.8h-.6zM119.5 41.7l.7 .1-.5 1.7zM122.6 53.8l.3 1.8h-.7zM125.7 40.6l.6 .3-1.3 1.3zM135.3 51.8l.1 .1-.6 1.9zM135.4 51.9l-.4 1.9h-.2zM135.4 51.9h.1l-.5 1.9z"/>
<path d="M135.5 51.9l.2 .1-.7 1.8zM135.7 52l.1 .1-.8 1.7zM135.8 52.1l-.5 1.8-.3-.1zM135.8 52.1l.2 .1-.7 1.7zM136 52.2l.1 .1-.8 1.6zM136.1 52.3l-.6 1.6h-.2zM136.1 52.3l.1 .1-.7 1.5zM136.2 52.4l.1 .1-.8 1.4zM136.3 52.5l.1 .2-.9 1.2zM136.4 52.7l-.7 1.3-.2-.1zM136.4 52.7l.1 .1-.8 1.2zM136.5 52.8l.1 .2-.9 1z"/>
<path d="M136.6 53v.1l-.9 .9zM135.7 54l.9-.9-.8 1zM136.6 53.1l.1 .2-.9 .8zM135.8 54.1l.9-.8v.2zM135.8 54.1l.9-.6-.6 .6zM136.7 53.5v.1l-.6 .5zM136.3 54.2l.4-.1-.3 .2zM136.4 54.3l.3-.2v.2zM136.4 54.3h.3l-.1 .1zM136.1 54.1l.6-.5v.2zM136.1 54.1l.6-.3-.4 .4zM136.3 54.2l.4-.4v.2z"/>
<path d="M136.3 54.2l.4-.2v.1zM143 57.4l1.5-1-1 1.5zM148.5 51.9l.5 .5-1.5 1zM153.7 55.4l1.7-.4v.7zM176.7 55l1.7 .4-1.7 .3zM184.7 57.7l.3 1.7h-.7zM190.2 49.2l.4 1.8h-.7zM197.7 48.9l.4 1.7h-.7zM210.4 46.4l.5 .4-1.2 1.3zM38.6 60.9l1.6 .9-1.8-.2zM41.4 77.4l1.8-.3-1.5 1zM136.1 59.8l1.1 1.4-1.5-.9z"/>
<path d="M227.2 76.6l1.2 1.3-.7 .4zM230.4 74.4l1.2 1.4-.6 .3zM255.1 68l1.6-.5-1.3 1.2zM258.6 66.4l1.3-1.2 .4 .6zM19 82.4h.7l-.3 1.8zM46.5 84.7l.7 .3-1.1 1.5zM61.6 80.6l1.6 1.1-.6 .5zM109.9 91.6h.7l-.4 1.7zM115.9 87.7h.6l-.3 1.8zM124.9 91.5l.7 .1-.5 1.7zM127.3 85.3l-.5 1.7-.6-.3zM157.9 82.5l.6-.3 .6 1.7z"/>
<path d="M168.2 89l1.5-1.1-.9 1.6zM178.2 87.9l1.6 .9-.5 .5zM189.9 82h.7l-.4 1.8zM197.4 82.4h.7l-.4 1.8zM268.4 84l.6 .4-1.2 1.3zM271.4 79.6l-.6 1.7-.6-.4zM134.6 104.2l1.8-.3v.7zM134.6 111.4l1.8-.4v.7zM144.1 103.9l1.8 .3-1.8 .4zM168.5 100.7l1.8-.4v.7zM176.7 111l1.7 .4-1.7 .3zM176.7 100.3l1.7 .4-1.7 .3z"/>
<path d="M107.3 133.9l1.7-.3v.7zM156.2 133.6l1.8 .3-1.8 .4zM103.1 143.3l4.2-.6v.3zM103 143l4.3-.3-4.2 .6zM103.1 143.3l4.2-.3-4.1 .6zM103.2 143.6l4.1-.6-4.1 .9zM103.3 144.2l4-1.2v.5zM103.2 143.9l4.1-.9-4 1.2zM103.3 144.2l4-.7-3.8 1.1zM103.5 144.6l3.8-1.1-3.7 1.3zM103.8 145.1l3.5-1.6 .1 .4zM103.6 144.8l3.7-1.3-3.5 1.6z"/>
<path d="M103.8 145.1l3.6-1.2-3.3 1.5zM104.1 145.4l3.3-1.5-3.1 1.7zM104.5 145.8l2.9-1.9 .1 .5zM104.3 145.6l3.1-1.7-2.9 1.9zM104.5 145.8l3-1.4-2.8 1.6zM104.7 146l2.8-1.6-2.5 1.8zM105.3 146.4l2.2-2 .1 .3zM105 146.2l2.5-1.8-2.2 2zM105.3 146.4l2.3-1.7-2 1.8zM107.6 144.7l.1 .5-1.8 1.4zM105.6 146.5l2-1.8-1.7 1.9zM105.9 146.6l1.8-1.4-1.4 1.6z"/>
<path d="M107.7 145.2l.2 .4-1.3 1.2zM107.7 145.2l-1.1 1.6h-.3zM106.6 146.8l1.3-1.2-1 1.3zM107.9 145.6l.2 .4-.9 .9zM107.9 145.6l-.7 1.3h-.3zM108.1 146l-.5 .9h-.4zM108.1 146l.2 .3-.4 .6zM108.1 146l-.2 .9h-.3zM108.3 146.3l-.1 .5-.3 .1zM108.3 146.3l.2 .4-.3 .1zM143.2 147.9v1.8l-.8-.1zM153.8 147.1l.5-.4 .8 1.6z"/>
<path d="M157 146.3l.1 .5-.3-.1zM157 146.3l.4 .6-.3-.1zM157.2 146l.2 .9-.4-.6zM157.2 146l.5 .9h-.3zM157.2 146l.8 .9h-.3zM157.4 145.6l.6 1.3-.8-.9zM157.4 145.6l1 1.3h-.4zM157.4 145.6l1.3 1.2-.3 .1zM157.5 145.2l1.2 1.6-1.3-1.2zM157.5 145.2l1.5 1.6h-.3zM157.5 145.2l1.8 1.4-.3 .2zM157.7 144.7l1.6 1.9-1.8-1.4z"/>
<path d="M157.7 144.7l1.9 1.8-.3 .1zM157.7 144.7l2.2 1.7-.3 .1zM157.8 144.4l2.1 2-2.2-1.7zM157.8 144.4l2.4 1.8-.3 .2zM157.8 144.4l2.7 1.6-.3 .2zM157.9 143.9l2.9 1.9-3-1.4zM157.9 143.9l3.1 1.7-.2 .2zM157.9 143.9l3.3 1.5-.2 .2zM157.9 143.5l3.6 1.6-3.6-1.2zM157.9 143.5l3.7 1.3-.1 .3zM157.9 143.5l3.9 1.1-.2 .2zM158 143l3.9 1.2-4-.7z"/>
<path d="M158 143l4 .9-.1 .3zM158 143l4.1 .6-.1 .3zM158 142.7l4.2 .6-4.2-.3zM158 142.7l4.2 .3v.3zM157.8 144.4l3 1.4-.3 .2zM157.9 143.9l3.6 1.2-.3 .3zM157.9 143.5l4 .7-.1 .4zM158 143l4.2 .3-.1 .3zM180.8 140.9h.8l-.4 1.8zM181.2 146.9l.4 1.7h-.8zM187.5 147.9h.8l-.4 1.8zM187.9 142.7l.4 1.7h-.8z"/>
</g>
<g fill="none" stroke="#000" stroke-width=".17">
<path d="M176.8 0v3.5M28.4 0v3.5M55 39.2v12.3M141.2 39.8l7.2 7.1M144.3 39.7l18 18M241.6 37.9v40.4M55 52.5v1.1M55 54.7v23.6M134 42.9l1.5 1.5M134.6 51.7h.2l-.2 2.1zM134.7 52.2l13.9 14M134.7 51.7v2.1"/>
<path d="M134.8 51.7h.1l-.3 2.1zM134.9 51.7l-.1 2.1h-.2zM134.9 51.7l.2 .1-.3 2zM135.1 51.8h.2l-.5 2zM135.3 51.8l.1 .1-.6 1.9zM135.3 49.7l14.5 14.5M135.4 51.9l-.4 1.9h-.2zM135.4 51.9h.1l-.5 1.9zM135.5 51.9l.2 .1-.7 1.8zM135.7 54l.9-.9-.8 1zM135.7 52l.1 .1-.8 1.7zM135.8 52.1l-.5 1.8-.3-.1z"/>
<path d="M135.8 52.1l.2 .1-.7 1.7zM135.8 54.1l.9-.8v.2zM135.8 54.1l.9-.6-.6 .6zM136 52.2l.1 .1-.8 1.6zM136.1 54.1l.6-.5v.2zM136.1 54.1l.6-.3-.4 .4zM136.1 52.3l-.6 1.6h-.2zM136.1 52.3l.1 .1-.7 1.5zM136.2 45.1l.7 .7M136.2 52.4l.1 .1-.8 1.4zM136.3 54.2l.4-.4v.2zM136.3 54.2l.4-.2v.1z"/>
<path d="M136.3 54.2l.4-.1-.3 .2zM136.3 52.5l.1 .2-.9 1.2zM136.4 52.7l-.7 1.3-.2-.1zM136.4 52.7l.1 .1-.8 1.2zM136.4 54.3l.3-.2v.2zM136.4 54.3h.3l-.1 .1zM136.5 52.8l.1 .2-.9 1zM136.6 53v.1l-.9 .9zM136.6 53.1l.1 .2-.9 .8zM136.7 53.5v.1l-.6 .5zM137.7 46.6l1.4 1.4M137.9 58.7l7.9 7.8"/>
<path d="M139.1 48l2.8 2.8M139.1 40.9l7.8 7.7M139.2 44.2l14.1 14.1M142.6 51.5l.7 .7M144.1 53l2.8 2.7M147.6 56.5l.7 .7M149.1 58l4 4M149.3 51.1l6.6 6.6M150.9 49.4l8.2 8.3M151.3 43.6l14.1 14.1M159.9 48.9l4 4M163 48.9l2.9 2.8"/>
<path d="M165.9 55l2.7 2.7M166.2 48.9l8.8 8.8M168.3 54.1l3.5 3.6M169.3 48.9l8.8 8.8M172.5 48.9l5.9 5.9M175.7 48.9l2.7 2.7M221.1 54.7l4.3 2.5M226.4 57.7l.8 .6M228.2 58.8l4.3 2.5M254.9 58.8l-4.3 2.5M256.7 57.7l-.8 .6M262 54.7l-4.3 2.5"/>
<path d="M26.4 66.5h13.6M41.1 66.5h1M43.2 66.5h23.7M55 79.4v1M67.9 66.5h1.1M70.1 66.5h13.5M136.9 64l2.5 2.5M137.2 61.2l5.4 5.3M212.9 66.5h13.6M219.4 79.2l-.4 .3M221.3 78.2l-1 .5M222.6 77.4l-.4 .3"/>
<path d="M225.4 75.8l-2.8 1.6M227.2 74.8l-.8 .5M227.6 66.5h1M229.7 66.5h23.7M232.5 71.7l-4.3 2.5M241.6 79.4v1M250.6 71.7l4.3 2.5M254.4 66.5h1.1M255.9 74.8l.8 .5M256.6 66.5h13.6M257.7 75.8l2.8 1.6M260.5 77.4l.4 .2"/>
<path d="M260.5 77.4l1.5 .9M261.8 78.1l.9 .6M263.6 79.2l.4 .3M55 81.5v13.6M241.6 81.5v13.6M95.5 142.7l-2.7 2.5M98.6 142.7l-5 5M101.8 142.7l-7.5 7.5M103 143l4.3-.3-4.2 .6zM103 142.7h4.3l-4.3 .3zM103.1 143.3l4.2-.3-4.1 .6zM103.1 143.3l4.2-.6v.3z"/>
<path d="M103.2 143.6l4.1-.6-4.1 .9zM103.2 143.9l4.1-.9-4 1.2zM103.3 144.2l4-.7-3.8 1.1zM103.3 144.2l4-1.2v.5zM103.5 144.6l3.8-1.1-3.7 1.3zM103.6 144.8l3.7-1.3-3.5 1.6zM103.8 145.1l3.6-1.2-3.3 1.5zM103.8 145.1l3.5-1.6 .1 .4zM104.1 145.4l3.3-1.5-3.1 1.7zM104.3 145.6l3.1-1.7-2.9 1.9zM104.5 145.8l3-1.4-2.8 1.6zM104.5 145.8l2.9-1.9 .1 .5z"/>
<path d="M104.7 146l2.8-1.6-2.5 1.8zM105 142.7l-9.9 9.8M105 146.2l2.5-1.8-2.2 2zM105.3 146.4l2.3-1.7-2 1.8zM105.3 146.4l2.2-2 .1 .3zM105.6 146.5l2-1.8-1.7 1.9zM105.9 146.6l1.8-1.4-1.4 1.6zM106.6 146.8l1.3-1.2-1 1.3zM107.4 143.5l-11.3 11.3M107.6 144.7l.1 .5-1.8 1.4zM107.7 145.2l.2 .4-1.3 1.2zM107.7 145.2l-1.1 1.6h-.3z"/>
<path d="M107.9 145.6l.2 .4-.9 .9zM107.9 145.6l-.7 1.3h-.3zM108.1 146l.2 .3-.4 .6zM108.1 146l-.2 .9h-.3zM108.1 146l-.5 .9h-.4zM108.1 145.9l-8.7 8.7M108.3 146.3l.2 .4-.3 .1zM108.3 146.3l-.1 .5-.3 .1zM109.4 147.7l-7.2 7.2M111.3 149l-5.8 5.8M113.8 149.6l-5.6 5.7M117.6 149.1l-6.1 6"/>
<path d="M121.8 148l-7.5 7.5M125.6 147.4l-7.9 7.9M129.2 147l-7.7 7.7M132.5 146.9l-7.7 7.7M132.6 140.5v1.5M132.6 142.4v.1M132.6 142.8v3.1M132.6 146.3h.1M132.6 146.7v3.1M132.6 150.2h.1M132.6 150.6v3.1M132.6 154.1h.1"/>
<path d="M132.6 154.5v3.1M132.6 157.9v.1M132.6 158.4v3M135.5 147l-7.8 7.8M138.5 147.2l-7.5 7.5M141.3 147.6l-7.5 7.6M143.9 148.1l-6.6 6.6M146.5 148.7l-6.5 6.5M149 149.4l-6.3 6.4M152 149.6l-5.7 5.6M157 146.3l.1 .5-.3-.1zM157 146.3l.4 .6-.3-.1z"/>
<path d="M157.2 146l.2 .9-.4-.6zM157.2 146l.5 .9h-.3zM157.2 146l.8 .9h-.3zM157.4 145.6l.6 1.3-.8-.9zM157.4 145.6l1 1.3h-.4zM157.4 145.6l1.3 1.2-.3 .1zM157.5 145.2l1.2 1.6-1.3-1.2zM157.5 145.2l1.5 1.6h-.3zM157.5 145.2l1.8 1.4-.3 .2zM157.7 144.7l1.6 1.9-1.8-1.4zM157.7 144.7l1.9 1.8-.3 .1zM157.7 144.7l2.2 1.7-.3 .1z"/>
<path d="M157.8 144.4l2.1 2-2.2-1.7zM157.8 144.4l2.4 1.8-.3 .2zM157.8 144.4l2.7 1.6-.3 .2zM157.8 144.4l3 1.4-.3 .2zM157.9 143.9l2.9 1.9-3-1.4zM157.9 143.9l3.1 1.7-.2 .2zM157.9 143.9l3.3 1.5-.2 .2zM157.9 143.9l3.6 1.2-.3 .3zM157.9 143.5l3.6 1.6-3.6-1.2zM157.9 143.5l3.7 1.3-.1 .3zM157.9 143.5l3.9 1.1-.2 .2zM157.9 143.5l4 .7-.1 .4z"/>
<path d="M158 143l3.9 1.2-4-.7zM158 143l4 .9-.1 .3zM158 143l4.1 .6-.1 .3zM158 143l4.2 .3-.1 .3zM158 142.7l4.2 .6-4.2-.3zM158 142.7l4.2 .3v.3zM158 142.7h4.3l-.1 .3zM159 142.7l-1.1 1M162.1 142.7l-12.9 12.8M165.3 142.7l-12.4 12.3M168.4 142.7l-12.5 12.5M171.6 142.7l-12.3 12.3"/>
<path d="M172.9 144.5l-10.6 10.6M173.6 147l-7.6 7.6M174.3 149.5l-3.8 3.7M132.6 161.8v.1M132.6 162.3v3M132.6 165.7h.1M132.6 166.1v3.1M132.6 169.6h.1M132.6 170v3.1M132.6 173.4v.1M132.6 173.9v3.1M132.6 177.3v.1"/>
<path d="M132.6 177.8v1.5M28.4 206.2v3.5M176.8 206.2v3.5"/>
</g>
<path d="M134.8 51.7v2.1M103 142.8h4.3M158 142.8h4.3" fill="none" stroke="#000" stroke-width=".3"/>
<path d="M135 51.8v2" fill="none" stroke="#000" stroke-width=".42"/>
<path d="M3.6 3.5h289.8v202.7h-289.8z" fill="none" stroke="#000" stroke-width=".48"/>
<g fill="none" stroke="#000" stroke-width=".18">
<path d="M270.9 13.6l-4.5 7.7-2.1-3.5h4.1M274.5 12.4l-5.5 10M282.4 13.4l-4.5 7.8-2-3.6h4M287.8 12.1l-5.6 10.1M35.9 31.1l7.8 4.5-3.5 2M43.7 22.1l1.8-.3v.6zM43.7 22.1h22.6M43.7 21.4v27.2M51.6 29.3l1.8-.3v.7zM51.6 29.3h28.4M51.6 28.6v16.3M56.7 29l1.7 .3-1.7 .4z"/>
<path d="M58.4 28.6v16.3l-3.3-.3M64.6 21.8l1.7 .3-1.7 .3zM66.3 21.4v27.2M69.9 34.7l-3.6 2 7.8 4.6M94.7 28.3h2.2l18.8 15.3M109.6 39.7h31.7M110.2 39.7l.4 1.7h-.7zM110.2 39.7v53.6M117.3 20.5h-17l-4.5 7.8-2-3.5h4M122.6 34.1l1.5-1.1-.9 1.5zM123.6 32.5l10.4 10.4M124.1 33a14.8 14.8 0 0 0-4.4 10.5"/>
<path d="M131.7 34.6l1.6-.6-1.3 1.2zM133.3 34a22.4 22.4 0 0 0-8.3 8.2M144.6 33.5l1.5 1-.5 .5zM144.6 33.5l4.5 4.5M145.1 33l-10.4 10.5 3.1-1.8-4.7-8.2M147.6 37l.5-.5 1 1.5zM148.1 36.5l1 1.5-1.5-1zM149.6 37.5l-10.5 10.5M151.2 39.1l-.4 4 8.2-3.6M160.1 31.2l1.7-.3v.7zM160.1 31.2h18.3M160.1 30.5v18.4"/>
<path d="M169.5 38.5l1.7-.4v.8zM169.5 38.5h22.8M169.5 37.8v7.8M176.7 38.1l1.7 .4-1.7 .4zM176.7 30.9l1.7 .3-1.7 .4zM178.4 30.5v18.4M239.8 29.5l1.8 .3-1.8 .4zM241.6 29.8a36.7 36.7 0 0 0-31.9 18.3M241.6 29.1v8.8M18.7 48.9h32.9M19.4 48.9l.3 1.7h-.7zM19.4 48.9v35.3"/>
<path d="M21.2 55.7l19 6.1M54.9 44.6a21.8 21.8 0 0 0-21.8 21.8M64 46.5l-.4 1.8-.7-.3zM64 46.5l-17.9 40M115.5 43.5h19.1M116.2 43.5l.3 1.8h-.6zM116.2 43.5v46M116.9 44.6l20.3 16.6M119.5 41.7l.7 .1-.5 1.7zM121.9 53.8h12.8M122.6 53.8l.3 1.8h-.7zM122.6 53.8v23"/>
<path d="M124.4 41.9l10.9 6.3M125.7 40.6l.6 .3-1.3 1.3zM134.5 43.6l-.5 .3M134.6 51.7a2.08 2.08 0 0 1 2 2.7M134.6 42.8v.6M134.6 43.6v.2M136.1 59.8l1.1 1.4-1.5-.9zM139.1 48l-.5 .5M143 57.4l1.5-1-1 1.5zM144.5 56.4l-2.5 2.5M148.5 51.9l.5 .5-1.5 1zM152.4 48.5l-7.9 7.9"/>
<path d="M153.7 55.4l1.7-.4v.7zM153.7 55.4h24.7M153.7 54.7v3M159.4 49.2h31.6M169.5 48.9h28.9M176.7 55l1.7 .4-1.7 .3zM178.4 57.7h7M184.7 57.7l.3 1.7h-.7zM184.7 57.7v14.9M190.2 49.2l.4 1.8h-.7zM190.2 49.2v34.6M197.7 48.9l.4 1.7h-.7z"/>
<path d="M197.7 48.9v35.3M209.1 47.8l12 6.9M210.4 46.4l.5 .4-1.2 1.3zM254.4 59.1l4.2 7.3M33.1 66.5a22 22 0 0 0 13.6 20.2M38.6 60.9l1.6 .9-1.8-.2zM40.2 61.8l14.8 4.7M41.4 77.4l1.8-.3-1.5 1zM43.2 77.1l-7.9 3M134.6 74.6v37.5M154.3 75.4l4.8 8.5M227.2 76.6l1.2 1.3-.7 .4z"/>
<path d="M227.2 76.6l19.3 33.4h1.7M230.4 74.4l1.2 1.4-.6 .3zM230.4 74.4l11.1 19.2M252.6 60.2l3.6 6.2M255.1 68l1.6-.5-1.3 1.2zM256.2 66.5l.9 1.6M256.7 67.5l-3 1.7M258.6 66.4l1.3-1.2 .4 .6zM258.6 66.4l-1.9 1.1M258.7 66.5l.2 .5M262.3 74.4l9.6 5.6M263 63.9l-4.4 2.5"/>
<path d="M271.4 79.6l-.6 1.7-.6-.4zM271.4 79.6l-3.6 6.1M18.7 84.2h32.9M19 82.4h.7l-.3 1.8zM35.3 80.1h.1M35.3 80.1l-9.2 3.5M46.1 86.5l-7.5 16.7M46.5 84.7l.7 .3-1.1 1.5zM61.6 80.6l1.6 1.1-.6 .5zM61.6 80.6l15.7 15.7h1.8M109.6 93.3h31.7M109.9 91.6h.7l-.4 1.7z"/>
<path d="M115.5 89.5h19.1M115.9 87.7h.6l-.3 1.8zM123.1 96.9h4.1l-2.1-3.6-4.5 7.8M124.9 91.5l.7 .1-.5 1.7zM126.7 84.9l11.1 6.4-3.8-2.1M127.3 85.3l-.5 1.7-.6-.3zM127.3 85.3a15.9 15.9 0 0 0-2.2 8M132 80.1a16.5 16.5 0 0 0-4.7 5.2M145.9 93.3v11.6M157.9 82.5l.6-.3 .6 1.7zM159.1 83.9l.3 .6M159.4 83.8h31.6"/>
<path d="M168.2 89l1.5-1.1-.9 1.6zM168.5 80.1v8.1M168.5 89.2v12.1M169.5 84.2h28.9M169.7 87.9l-6 6.9M170.1 87.4l-.4 .5M177.7 87.4l.5 .5M178.2 87.9l1.6 .9-.5 .5zM178.2 87.9l6.4 5.8M178.4 80.1v7.7M178.4 89v23.1M189.9 82h.7l-.4 1.8z"/>
<path d="M197.4 82.4h.7l-.4 1.8zM241.6 93.9l5 8.6h1.8M258.7 80.5l9.7 5.6M268.4 84l.6 .4-1.2 1.3zM134.6 104.2l1.8-.3v.7zM134.6 111.4l1.8-.4v.7zM134.6 104.2h11.3M134.6 111.4h43.8M144.1 103.9l1.8 .3-1.8 .4zM168.5 100.7l1.8-.4v.7zM168.5 100.7h9.9M176.7 111l1.7 .4-1.7 .3z"/>
<path d="M176.7 100.3l1.7 .4-1.7 .3zM107.3 133.9l1.7-.3v.7zM107.3 133.9h50.7M107.3 133.3v9.4M147.6 138.1l7.5 10.2M156.2 133.6l1.8 .3-1.8 .4zM158 133.3v9.4M181.2 136.7v13.7M103 142.7a4.2 4.2 0 0 0 5.5 4M132.6 146.9h21.6M139.7 142.7h48.9M143.2 147.9v1.8l-.8-.1z"/>
<path d="M143.2 147.9l-4.2 20.9-1.4-2.1-.4 1.7M150.9 149.7h37.7M153.8 147.1l.5-.4 .8 1.6zM154.9 146.9h27M156.8 146.7l.8 .2M162.3 142.7a4.3 4.3 0 0 1-3.9 4.2M180.8 140.9h.8l-.4 1.8zM181.2 146.9l.4 1.7h-.8zM187.5 147.9h.8l-.4 1.8zM187.9 142.7l.4 1.7h-.8zM187.9 142.7v7M137.3 168.4l-4.7 10.9"/>
<path d="M152.1 169.5h141.3M152.1 172.3h141.3M152.1 175.1h141.3M180.3 178v7M261.6 166.6v11.4M272.2 166.6v11.4M282.8 166.6v11.4M123.1 193.4h29v12.8h-29zM152.1 192.1h141.3"/>
<circle cx="41.4" cy="35.6" r="1.17"/>
<circle cx="68.7" cy="36.7" r="1.18"/>
<circle cx="152.2" cy="41.2" r="1.18"/>
</g>
<path d="M55 32.7v5.5M55 61v5.5h5.5M83.2 66.5h5.5" fill="none" stroke="#000" stroke-width=".99"/>
<g font-size="5.1">
<text x="149.8" y="21.2">A-A</text>
<text x="47.6" y="34.7">A</text>
<text x="113.2" y="125.6">Zarys dna ( 2 : 1 )</text>
</g>
<g font-size="4.8">
<text x="17.6" y="134.7">1:1</text>
<text x="243.7" y="204.4">FS-870.00-04</text>
</g>
<g font-size="3.9">
<text x="208.7" y="9.7">Krawędzie przyłączeniowe napawać HRC 32-38</text>
<text x="239.2" y="158.2">Ostre krawędzie zatępić</text>
<text x="241.1" y="196.7">Butelka Kalina 0,35l</text>
<text x="180.7" y="203.8">Dno przedformy</text>
</g>
<g font-size="3.4">
<text x="263.1" y="16.6">1,6</text>
<text x="53.2" y="21.4">32</text>
<text x="92.6" y="23.5">0,8</text>
<text x="102" y="19.1">polerować</text>
<text x="70.6" y="27.9">9,6</text>
<text x="146.9" y="34.7" transform="rotate(45 146.9 34.7)">9</text>
<text x="167.4" y="30.5">26</text>
<text x="220.5" y="35.4" transform="rotate(-30 220.5 35.4)">60°</text>
<text x="119.5" y="38.7" transform="rotate(-62 119.5 38.7)">45°</text>
<text x="128.9" y="36.1" transform="rotate(-36 128.9 36.1)">30°</text>
<text x="179.9" y="37">12,7</text>
<text x="148.5" y="51.1" transform="rotate(-45 148.5 51.1)">Ø6</text>
<text x="21.8" y="55.2" transform="rotate(18 21.8 55.2)">R22</text>
<text x="164.2" y="54.6">35</text>
<text x="260.7" y="64.3" transform="rotate(-30 260.7 64.3)">3</text>
<text x="18.7" y="68.4" transform="rotate(-90 18.7 68.4)">50</text>
<text x="109.3" y="69.6" transform="rotate(-90 109.3 69.6)">Ø76</text>
<text x="183.8" y="68.5" transform="rotate(-90 183.8 68.5)">Ø25</text>
<text x="189.4" y="69.6" transform="rotate(-90 189.4 69.6)">Ø49</text>
<text x="114.6" y="73.8" transform="rotate(-90 114.6 73.8)">Ø65,1</text>
<text x="121" y="72.9" transform="rotate(-90 121 72.9)">Ø35,9</text>
<text x="155.1" y="75.4" transform="rotate(61 155.1 75.4)">R1</text>
<text x="196.4" y="72" transform="rotate(-90 196.4 72)">Ø50</text>
<text x="26.2" y="82.8" transform="rotate(-21 26.2 82.8)">R12</text>
<text x="127.4" y="83.4" transform="rotate(-46 127.4 83.4)">30°</text>
<text x="268" y="83.9" transform="rotate(-60 268 83.9)">10</text>
<text x="163.4" y="94.1" transform="rotate(-49 163.4 94.1)">R1</text>
<text x="181.9" y="90.3" transform="rotate(42 181.9 90.3)">R1</text>
<text x="79.6" y="97.6">Cecha: FS-870</text>
<text x="123.7" y="100.1">6,3</text>
<text x="171.6" y="99.9">14</text>
<text x="138.5" y="103.5">16</text>
<text x="249" y="103.6">głębokość 0,05</text>
<text x="154.6" y="110.6">62</text>
<text x="248.8" y="111">głębokość 1mm</text>
<text x="148.5" y="137.9" transform="rotate(54 148.5 137.9)">R5</text>
<text x="180.4" y="138.9" transform="rotate(-90 180.4 138.9)">3</text>
<text x="187.2" y="147.1" transform="rotate(-90 187.2 147.1)">5</text>
<text x="138.2" y="166.2" transform="rotate(-79 138.2 166.2)">R37,93</text>
<text x="205.6" y="182.7">AGL</text>
<text x="157.7" y="189.8">1</text>
<text x="182.1" y="189.6">IS-DG/BB 5 1/2&quot;</text>
<text x="153.1" y="203.7">1:1; 2:1</text>
</g>
<g font-size="3.2">
<text x="37.5" y="102.4" transform="rotate(-66 37.5 102.4)">⌀62</text>
<text x="125.2" y="132.3">⌀35,9</text>
</g>
<g font-size="2.4">
<text x="152.6" y="180.6">Konstruował</text>
<text x="154.1" y="184.1">Sprawdził</text>
<text x="181.4" y="180.6">16.05.2017</text>
<text x="181.4" y="184.2">16.05.2017</text>
</g>
<g font-size="1.9">
<text x="75.6" y="26.8">+0,2</text>
<text x="187.2" y="37.6">- 0,07</text>
<text x="115.3" y="64.1" transform="rotate(-90 115.3 64.1)">- 0,05</text>
<text x="121.6" y="63.2" transform="rotate(-90 121.6 63.2)">-0,05</text>
<text x="196.8" y="65.2" transform="rotate(-90 196.8 65.2)">- 0,1</text>
<text x="40.8" y="96" transform="rotate(-66 40.8 96)">- 0,1</text>
<text x="272.6" y="103.6">+0,02mm</text>
<text x="135.3" y="133">- 0,05</text>
<text x="152.8" y="177.1">Oznacz.zmiany</text>
<text x="208.2" y="177.1">Treśc zmiany</text>
<text x="262.9" y="177.2">Nazwisko</text>
<text x="275.5" y="177.2">Data</text>
<text x="285.3" y="177.1">Podpis</text>
</g>
<g font-size="1.7">
<text x="123.6" y="195.1">Podano parametry chropowatości Ra</text>
<text x="123.6" y="197.2">Tolerancja ogólna ±0,15mm</text>
<text x="123.6" y="199.2">Tolerancja fasonu (zarysu):</text>
<text x="123.6" y="201.3">L = ±0,05mm</text>
<text x="123.6" y="203.4">R = ±0,10mm</text>
<text x="123.6" y="205.4">A = 0,5°</text>
</g>
<g font-size="1.5">
<text x="194.6" y="179.2">Materiał</text>
<text x="152.2" y="186.3">Liczba ark.</text>
<text x="166.3" y="186.2">Typ maszyny</text>
<text x="152.2" y="193.3">Format</text>
<text x="166.3" y="193.3">Klient</text>
<text x="222.9" y="193.4">Nazwa wyrobu</text>
<text x="152.2" y="200.5">Skala</text>
<text x="166.3" y="200.5">Nazwa części</text>
<text x="222.8" y="200.3">Numer rysunku</text>
</g>
</svg>
